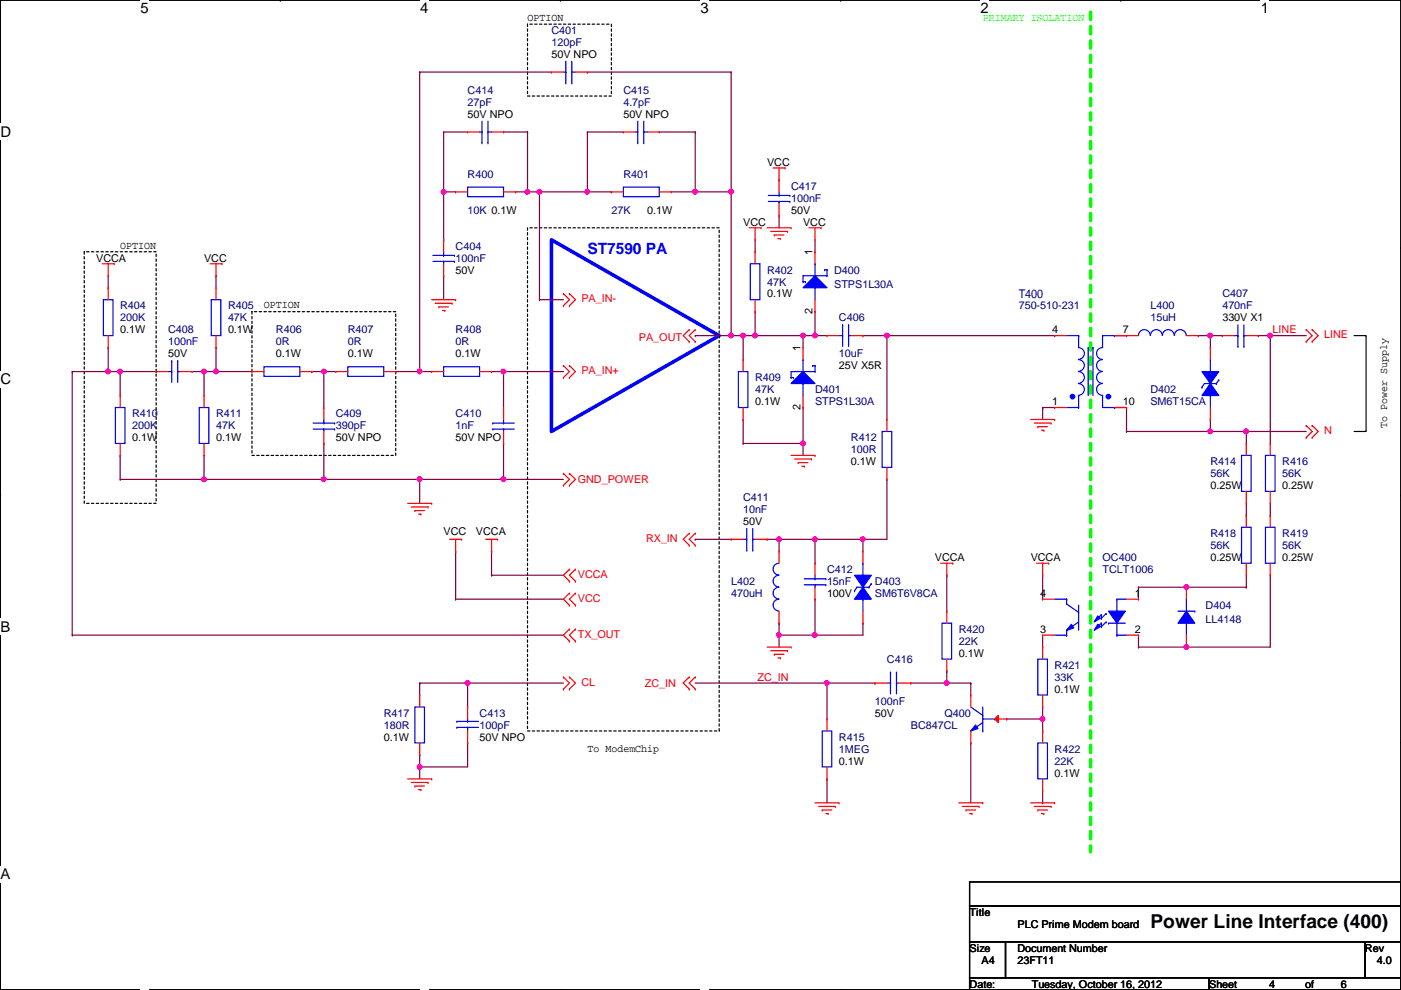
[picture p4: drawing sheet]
<svg xmlns="http://www.w3.org/2000/svg" width="297mm" height="210mm" viewBox="0 0 297 210" stroke-linecap="round" stroke-linejoin="round" font-family="sans-serif">
<path d="M.1 0h296.9v209.8h-296.9z" fill="none" stroke="#000" stroke-width=".25"/>
<g fill="#fff">
<path d="M29.8 0h1.7v3.5h-1.7z"/>
<path d="M29.8 209.8l1.7 .1z"/>
</g>
<path d="M59.4 0h.1M59.4 209.8h.1" fill="none" stroke="#000" stroke-width=".25"/>
<g fill="#fff">
<path d="M89.1 0h1.7v3.5h-1.7z"/>
<path d="M89.1 209.8l1.7 .1z"/>
</g>
<path d="M118.8 0h.1M118.8 209.8h.1" fill="none" stroke="#000" stroke-width=".25"/>
<g fill="#fff">
<path d="M148.5 0h1.7v3.5h-1.7z"/>
<path d="M148.5 209.8l1.7 .1z"/>
</g>
<path d="M178.2 0h.1M178.2 209.8h.1" fill="none" stroke="#000" stroke-width=".25"/>
<g fill="#fff">
<path d="M207.9 0h1.7v3.5h-1.7z"/>
<path d="M207.9 209.8l1.7 .1z"/>
</g>
<path d="M237.6 0h.1M237.6 209.8h.1" fill="none" stroke="#000" stroke-width=".25"/>
<g fill="#fff">
<path d="M267.3 0h1.7v3.5h-1.7z"/>
<path d="M267.3 209.8l1.7 .1z"/>
<path d="M.1 26.2h2.2v3.5h-2.2z"/>
<path d="M297 26.2l.1 3.5z"/>
<path d="M.1 78.7h2.2v3.5h-2.2z"/>
<path d="M297 78.7l.1 3.5z"/>
</g>
<path d="M.1 52.5h.1M297 52.5h.1" fill="none" stroke="#000" stroke-width=".25"/>
<g fill="#fff">
<path d="M.1 131.1h2.1v3.5h-2.1z"/>
<path d="M297 131.1l.1 3.5z"/>
</g>
<path d="M.1 104.9h.1M297 104.9h.1" fill="none" stroke="#000" stroke-width=".25"/>
<path d="M.1 104.9h.1M297 104.9h.1" fill="none" stroke="#000" stroke-width=".21"/>
<g fill="#fff">
<path d="M.1 183.6h2.1v3.5h-2.1z"/>
<path d="M297 183.6l.1 3.5z"/>
</g>
<path d="M287.1 71.2h2.5v20.3h-2.5M.1 157.4h.1M297 157.4h.1" fill="none" stroke="#000" stroke-width=".25"/>
<path d="M116.9 50.8l35.6 20.4-35.6 20.3z" fill="none" stroke="#00f" stroke-width=".76"/>
<path d="M111.8 5.1h17.8v15.3h-17.8zM17.9 53.4h15.2v53.3h-15.2zM111.8 48.3h40.7v106.7h-40.7zM53.4 66.1h30.5v30.5h-30.5z" fill="none" stroke="#000" stroke-width=".25" stroke-dasharray=".5 .5"/>
<path d="M231.2 2.6v177.8" fill="none" stroke="#0f0" stroke-width=".76" stroke-dasharray="1.5 1.5"/>
<circle cx="231.2" cy="180.4" r=".38" fill="#0f0" stroke-dasharray="1.5 1.5"/>
<path d="M106.8 78.8h.1M106.8 78.8h12.7M236.3 71.2h.1M236.3 71.2h2.5M238.8 91.5h.1M238.8 91.5h17.8M241.4 137.2h.1M241.4 137.2h10.1M269.3 122h.1M269.3 122v15.2" fill="none" stroke="#800040" stroke-width=".25"/>
<circle cx="106.7" cy="78.8" r=".49" fill="#f0f"/>
<circle cx="106.7" cy="78.8" r=".49" fill="none" stroke="#f0f" stroke-width=".25"/>
<path d="M269.3 71.2h.1M269.3 71.2v22.8" fill="none" stroke="#800040" stroke-width=".25"/>
<circle cx="269.3" cy="71.1" r=".49" fill="#f0f"/>
<circle cx="269.3" cy="71.1" r=".49" fill="none" stroke="#f0f" stroke-width=".25"/>
<path d="M221.1 86.4h.1M221.1 86.4h2.5M106.8 101.6h.1M106.8 101.6h12.7M188 101.6h.1M188 101.6v12.7" fill="none" stroke="#800040" stroke-width=".25"/>
<circle cx="106.7" cy="101.6" r=".49" fill="#f0f"/>
<circle cx="106.7" cy="101.6" r=".49" fill="none" stroke="#f0f" stroke-width=".25"/>
<path d="M89 162.6h.1M89 162.6v2.5" fill="none" stroke="#800040" stroke-width=".25"/>
<circle cx="89" cy="162.6" r=".49" fill="#f0f"/>
<circle cx="89" cy="162.6" r=".49" fill="none" stroke="#f0f" stroke-width=".25"/>
<path d="M256.6 71.2h.1M256.6 71.2h2.6" fill="none" stroke="#800040" stroke-width=".25"/>
<circle cx="256.6" cy="71.1" r=".49" fill="#f0f"/>
<circle cx="256.6" cy="71.1" r=".49" fill="none" stroke="#f0f" stroke-width=".25"/>
<path d="M114.4 40.7h10.1M124.5 40.7h.1" fill="none" stroke="#800040" stroke-width=".25"/>
<circle cx="124.5" cy="40.7" r=".49" fill="#f0f"/>
<circle cx="124.5" cy="40.7" r=".49" fill="none" stroke="#f0f" stroke-width=".25"/>
<path d="M94.1 40.7h.1M94.1 40.7h2.5M40.7 78.8h2.6M43.3 78.8h.1" fill="none" stroke="#800040" stroke-width=".25"/>
<circle cx="94" cy="40.7" r=".49" fill="#f0f"/>
<circle cx="94" cy="40.7" r=".49" fill="none" stroke="#f0f" stroke-width=".25"/>
<path d="M68.7 78.8h.1M68.7 78.8v7.6M162.6 114.3h.1M162.6 114.3h2.6" fill="none" stroke="#800040" stroke-width=".25"/>
<circle cx="68.6" cy="78.8" r=".49" fill="#f0f"/>
<circle cx="68.6" cy="78.8" r=".49" fill="none" stroke="#f0f" stroke-width=".25"/>
<path d="M89 15.3h.1M89 15.3h27.9M114.4 40.7h.1M114.4 40.7v22.8M106.8 78.8h.1M106.8 78.8v7.6" fill="none" stroke="#800040" stroke-width=".25"/>
<circle cx="114.4" cy="40.7" r=".49" fill="#f0f"/>
<circle cx="114.4" cy="40.7" r=".49" fill="none" stroke="#f0f" stroke-width=".25"/>
<g fill="none" stroke="#800040" stroke-width=".25">
<path d="M142.3 40.7h5.1M147.4 40.7h.1M89 78.8h.1M89 78.8h2.5M104.2 78.8h.1M104.2 78.8h2.6M114.4 63.5h.1M114.4 63.5h5.1M183 71.2h.1M183 71.2h5M266.8 71.2h.1M266.8 71.2h2.5"/>
<path d="M172.8 127h.1M172.8 127v7.7M89 144.8h.1M89 144.8v2.6"/>
</g>
<circle cx="172.8" cy="134.6" r=".49" fill="#f0f"/>
<circle cx="172.8" cy="134.6" r=".49" fill="none" stroke="#f0f" stroke-width=".25"/>
<path d="M124.5 15.3h.1M124.5 15.3h30.5M68.7 101.6h20.3M89 101.6h.1M172.8 114.3h.1M172.8 114.3v5.1M89 160.1h.1M89 160.1v2.5" fill="none" stroke="#800040" stroke-width=".25"/>
<circle cx="68.6" cy="101.6" r=".49" fill="#f0f"/>
<circle cx="68.6" cy="101.6" r=".49" fill="none" stroke="#f0f" stroke-width=".25"/>
<path d="M188 71.2h35.6M223.6 71.2h.1M165.2 132.1h.1M165.2 132.1v2.6M183 132.1h.1M183 132.1v2.6" fill="none" stroke="#800040" stroke-width=".25"/>
<circle cx="188" cy="71.1" r=".49" fill="#f0f"/>
<circle cx="188" cy="71.1" r=".49" fill="none" stroke="#f0f" stroke-width=".25"/>
<path d="M89 15.3h.1M89 15.3v63.5M254.1 71.2h.1M254.1 71.2h2.5M43.3 101.6h.1M43.3 101.6h25.4" fill="none" stroke="#800040" stroke-width=".25"/>
<circle cx="89" cy="78.8" r=".49" fill="#f0f"/>
<circle cx="89" cy="78.8" r=".49" fill="none" stroke="#f0f" stroke-width=".25"/>
<path d="M172.8 66.1h.1M172.8 66.1v5.1" fill="none" stroke="#800040" stroke-width=".25"/>
<circle cx="172.8" cy="71.1" r=".49" fill="#f0f"/>
<circle cx="172.8" cy="71.1" r=".49" fill="none" stroke="#f0f" stroke-width=".25"/>
<path d="M94.1 40.7h.1M94.1 40.7v10.1M83.9 78.8h.1M83.9 78.8h5.1M43.3 96.6h.1M43.3 96.6v5M157.6 94h.1M170.3 86.4h.1M170.3 86.4v7.6h-12.7M264.2 124.5h.1M264.2 122v2.5" fill="none" stroke="#800040" stroke-width=".25"/>
<circle cx="170.2" cy="94" r=".49" fill="#f0f"/>
<circle cx="170.2" cy="94" r=".49" fill="none" stroke="#f0f" stroke-width=".25"/>
<path d="M25.5 78.8h.1M25.5 78.8v5.1M170.3 71.2h.1M170.3 71.2v2.5M25.5 96.6h.1M25.5 96.6v5M147.4 144.8h27.9M175.3 144.8h.1" fill="none" stroke="#800040" stroke-width=".25"/>
<circle cx="175.3" cy="144.8" r=".49" fill="#f0f"/>
<circle cx="175.3" cy="144.8" r=".49" fill="none" stroke="#f0f" stroke-width=".25"/>
<path d="M109.3 40.7h2.5M111.8 40.7h.1M157.6 71.2h.1M157.6 71.2h2.5" fill="none" stroke="#800040" stroke-width=".25"/>
<circle cx="111.8" cy="40.7" r=".49" fill="#f0f"/>
<circle cx="111.8" cy="40.7" r=".49" fill="none" stroke="#f0f" stroke-width=".25"/>
<path d="M43.3 78.8h2.5M45.8 78.8h.1" fill="none" stroke="#800040" stroke-width=".25"/>
<circle cx="43.2" cy="78.8" r=".49" fill="#f0f"/>
<circle cx="43.2" cy="78.8" r=".49" fill="none" stroke="#f0f" stroke-width=".25"/>
<path d="M45.8 58.5h.1M45.8 58.5v2.5M22.9 78.8h2.6M25.5 78.8h.1M43.3 78.8h.1M43.3 78.8v5.1M45.8 73.7h.1M45.8 73.7v5.1M66.1 78.8h.1M66.1 78.8h2.6M106.8 94h.1M106.8 94v7.6" fill="none" stroke="#800040" stroke-width=".25"/>
<circle cx="45.8" cy="78.8" r=".49" fill="#f0f"/>
<circle cx="45.8" cy="78.8" r=".49" fill="none" stroke="#f0f" stroke-width=".25"/>
<path d="M157.6 71.2h.1M157.6 71.2v5M157.6 88.9h.1M157.6 88.9v5.1" fill="none" stroke="#800040" stroke-width=".25"/>
<circle cx="157.5" cy="71.1" r=".49" fill="#f0f"/>
<circle cx="157.5" cy="71.1" r=".49" fill="none" stroke="#f0f" stroke-width=".25"/>
<path d="M68.7 94h.1M68.7 94v7.6M25.5 101.6h.1M25.5 101.6h17.8" fill="none" stroke="#800040" stroke-width=".25"/>
<circle cx="43.2" cy="101.6" r=".49" fill="#f0f"/>
<circle cx="43.2" cy="101.6" r=".49" fill="none" stroke="#f0f" stroke-width=".25"/>
<path d="M165.2 114.3h.1M165.2 114.3h7.6" fill="none" stroke="#800040" stroke-width=".25"/>
<circle cx="165.2" cy="114.3" r=".49" fill="#f0f"/>
<circle cx="165.2" cy="114.3" r=".49" fill="none" stroke="#f0f" stroke-width=".25"/>
<path d="M22.9 73.7h.1M22.9 73.7v5.1" fill="none" stroke="#800040" stroke-width=".25"/>
<circle cx="22.9" cy="78.8" r=".49" fill="#f0f"/>
<circle cx="22.9" cy="78.8" r=".49" fill="none" stroke="#f0f" stroke-width=".25"/>
<g fill="none" stroke="#800040" stroke-width=".25">
<path d="M155 15.3h.1M155 15.3v25.4M94.1 58.5h.1M94.1 58.5v5M15.3 78.8h7.6M22.9 78.8h.1M155 71.2h.1M155 71.2h2.6M160.1 66.1h.1M160.1 66.1v5.1M172.8 71.2h.1M172.8 71.2h2.5"/>
<path d="M172.8 134.7h.1M172.8 134.7h10.2M89 144.8h.1M89 144.8h30.5M99.1 157.5h.1M99.1 144.8h.1M99.1 157.5v5.1h-10.1M89 162.6h.1"/>
</g>
<circle cx="99.1" cy="144.8" r=".49" fill="#f0f"/>
<circle cx="99.1" cy="144.8" r=".49" fill="none" stroke="#f0f" stroke-width=".25"/>
<path d="M172.8 114.3h.1M172.8 114.3h10.2M99.1 144.8h.1M99.1 144.8v5.1" fill="none" stroke="#800040" stroke-width=".25"/>
<circle cx="172.8" cy="114.3" r=".49" fill="#f0f"/>
<circle cx="172.8" cy="114.3" r=".49" fill="none" stroke="#f0f" stroke-width=".25"/>
<path d="M68.7 78.8h.1M68.7 78.8h2.5M147.4 71.2h.1M147.4 71.2h7.6M188 71.2h.1M188 71.2v17.7M221.1 86.4h.1M221.1 86.4v2.5M256.6 88.9h.1M256.6 88.9v2.6M147.4 114.3h.1M147.4 114.3h7.6" fill="none" stroke="#800040" stroke-width=".25"/>
<circle cx="155" cy="71.1" r=".49" fill="#f0f"/>
<circle cx="155" cy="71.1" r=".49" fill="none" stroke="#f0f" stroke-width=".25"/>
<path d="M89 101.6h.1M89 101.6v5.1" fill="none" stroke="#800040" stroke-width=".25"/>
<circle cx="89" cy="101.6" r=".49" fill="#f0f"/>
<circle cx="89" cy="101.6" r=".49" fill="none" stroke="#f0f" stroke-width=".25"/>
<path d="M155 40.7h.1M155 40.7v30.5M160.1 71.2h.1M160.1 71.2h10.2M89 101.6h.1M89 101.6h17.8" fill="none" stroke="#800040" stroke-width=".25"/>
<circle cx="170.2" cy="71.1" r=".49" fill="#f0f"/>
<circle cx="170.2" cy="71.1" r=".49" fill="none" stroke="#f0f" stroke-width=".25"/>
<circle cx="160.1" cy="71.1" r=".49" fill="#f0f"/>
<circle cx="160.1" cy="71.1" r=".49" fill="none" stroke="#f0f" stroke-width=".25"/>
<g fill="none" stroke="#800040" stroke-width=".25">
<path d="M15.3 78.8h.1M15.3 78.8v55.9M170.3 71.2h.1M170.3 71.2h2.5M256.6 71.2h.1M256.6 71.2v2.5M170.3 94h.1M170.3 94v2.6M256.6 91.5h.1M256.6 91.5h7.6M264.2 91.5h.1M264.2 91.5v2.5"/>
<path d="M96.6 116.9h.1M96.6 116.9v10.1M104.2 116.9h.1M104.2 116.9v5.1M165.2 114.3h.1M165.2 114.3v2.6M183 114.3h.1M183 114.3v2.6M15.3 134.7h.1M15.3 134.7h104.2M96.6 127h.1M96.6 127h22.9"/>
<path d="M104.2 122h.1M104.2 122h15.3M165.2 134.7h.1M165.2 134.7v2.5"/>
</g>
<circle cx="264.2" cy="91.5" r=".49" fill="#f0f"/>
<circle cx="264.2" cy="91.5" r=".49" fill="none" stroke="#f0f" stroke-width=".25"/>
<circle cx="256.6" cy="91.5" r=".49" fill="#f0f"/>
<circle cx="256.6" cy="91.5" r=".49" fill="none" stroke="#f0f" stroke-width=".25"/>
<path d="M25.5 78.8h7.6M33.1 78.8h.1M264.2 91.5h.1M264.2 91.5h12.7" fill="none" stroke="#800040" stroke-width=".25"/>
<circle cx="25.5" cy="78.8" r=".49" fill="#f0f"/>
<circle cx="25.5" cy="78.8" r=".49" fill="none" stroke="#f0f" stroke-width=".25"/>
<g fill="none" stroke="#800040" stroke-width=".25">
<path d="M22.9 58.5v2.5M22.9 61h.1M269.3 71.2h.1M269.3 71.2h7.6M236.3 86.4h.1M236.3 86.4h2.5M238.8 86.4h.1M238.8 86.4v5.1M221.1 122h.1M221.1 137.2h.1M221.1 122v5M221.1 134.7v2.5"/>
<path d="M241.4 124.5h.1M241.4 134.7h.1M241.4 124.5h10.1M241.4 134.7v2.5M251.5 137.2h.1M251.5 137.2h17.8"/>
</g>
<circle cx="251.5" cy="137.2" r=".49" fill="#f0f"/>
<circle cx="251.5" cy="137.2" r=".49" fill="none" stroke="#f0f" stroke-width=".25"/>
<path d="M205.8 157.5h.1M205.8 157.5v12.7M213.4 152.4h.1M213.4 152.4h7.7M221.1 152.4h.1M221.1 149.9v2.5M221.1 170.2h.1M221.1 167.7v2.5" fill="none" stroke="#800040" stroke-width=".25"/>
<circle cx="221" cy="152.4" r=".49" fill="#f0f"/>
<circle cx="221" cy="152.4" r=".49" fill="none" stroke="#f0f" stroke-width=".25"/>
<path d="M200.7 142.3h.1M200.7 142.3v2.5M221.1 155h.1M221.1 152.4v2.6" fill="none" stroke="#800040" stroke-width=".25"/>
<circle cx="200.7" cy="144.8" r=".49" fill="#f0f"/>
<circle cx="200.7" cy="144.8" r=".49" fill="none" stroke="#f0f" stroke-width=".25"/>
<g fill="none" stroke="#800040" stroke-width=".25">
<path d="M124.5 28h.1M124.5 28h7.7M124.5 28v12.7M139.8 28h7.6M147.4 28h.1M147.4 28v12.7M124.5 40.7h.1M124.5 40.7h5.1M129.6 40.7h.1M147.4 40.7h.1M147.4 40.7h7.6M155 40.7h.1"/>
<path d="M175.3 144.8h.1M175.3 144.8h10.2M175.3 144.8v7.6M185.5 144.8h.1M193.1 144.8h.1M193.1 144.8h7.6M205.8 144.8h.1M205.8 144.8v2.6M175.3 165.1h.1M175.3 165.1v5.1"/>
</g>
<circle cx="147.4" cy="40.7" r=".49" fill="#f0f"/>
<circle cx="147.4" cy="40.7" r=".49" fill="none" stroke="#f0f" stroke-width=".25"/>
<circle cx="155" cy="40.7" r=".49" fill="#f0f"/>
<circle cx="155" cy="40.7" r=".49" fill="none" stroke="#f0f" stroke-width=".25"/>
<g fill="none" stroke="#800040" stroke-width=".25">
<path d="M94.1 28h.1M94.1 28h5M94.1 28v12.7M106.8 28h5M111.8 28h.1M111.8 28v12.7M94.1 40.7h.1M111.8 40.7h.1M111.8 40.7h2.6M114.4 40.7h.1M45.8 78.8h7.6M53.4 78.8h.1"/>
<path d="M264.2 109.3h.1M264.2 106.7v2.6M269.3 109.3h.1M269.3 106.7v2.6M241.4 124.5h.1M241.4 124.5v2.5M251.5 124.5h.1M251.5 124.5h12.7"/>
</g>
<circle cx="251.5" cy="124.5" r=".49" fill="#f0f"/>
<circle cx="251.5" cy="124.5" r=".49" fill="none" stroke="#f0f" stroke-width=".25"/>
<path d="M165.2 134.7h.1M165.2 134.7h7.6" fill="none" stroke="#800040" stroke-width=".25"/>
<circle cx="165.2" cy="134.6" r=".49" fill="#f0f"/>
<circle cx="165.2" cy="134.6" r=".49" fill="none" stroke="#f0f" stroke-width=".25"/>
<path d="M183 114.3h.1M183 114.3h5" fill="none" stroke="#800040" stroke-width=".25"/>
<circle cx="182.9" cy="114.3" r=".49" fill="#f0f"/>
<circle cx="182.9" cy="114.3" r=".49" fill="none" stroke="#f0f" stroke-width=".25"/>
<path d="M160.1 53.4h.1M160.1 50.8v2.6M165.2 45.8h.1M165.2 45.8v2.5M172.8 53.4h.1M172.8 50.8v2.6M200.7 122h.1M200.7 122v7.6M200.7 144.8h5.1M205.8 144.8h.1" fill="none" stroke="#800040" stroke-width=".25"/>
<g fill="none" stroke="#f00" stroke-width=".25">
<path d="M163.9 35.6h2.6M165.2 38.1h.1M165.2 35.6v2.5M166.5 35.6h.1M21.7 55.9h2.5M22.9 58.5h.1M22.9 55.9v2.6M24.2 55.9h.1M44.5 55.9h2.6M45.8 58.5h.1M45.8 55.9v2.6M47.1 55.9h.1"/>
<path d="M158.8 48.3h2.6M160.1 50.8h.1M160.1 48.3v2.5M161.4 48.3h.1M162.6 48.3h5.1M163.4 49.1h3.6M164.2 49.8h.1M164.2 49.8h2M164.9 50.6h.5M165.4 50.6h.1M167 49.1h.1M167.7 48.3h.1"/>
<path d="M171.5 48.3h2.6M172.8 50.8h.1M172.8 48.3v2.5M174.1 48.3h.1M33.1 78.8h.1M33.1 78.8h2.5M38.2 78.8h2.5M40.7 78.8h.1M91.5 63.5h5.1M92.3 64.3h3.5M93 65.1h.1M93 65.1h2.1"/>
<path d="M93.8 65.8h.5M94.3 65.8h.1M95.8 64.3h.1M96.6 63.5h.1M119.5 64.8h.1M119.5 62.3h.1M119.5 77.5h.1M119.5 62.3l1.2 1.2-1.2 1.3M119.5 77.5l1.2 1.3-1.2 1.3M120.7 64.8h.1M120.7 62.3h.1M120.7 77.5h.1"/>
<path d="M120.7 62.3l1.3 1.2-1.3 1.3M120.7 77.5l1.3 1.3-1.3 1.3M146.1 69.9h.1M146.1 72.4h.1M146.1 69.9l-1.2 1.3 1.2 1.2M147.4 69.9h.1M147.4 72.4h.1M147.4 69.9l-1.3 1.3 1.3 1.2M276.9 72.4h.1M276.9 69.9h.1M276.9 69.9l1.3 1.3-1.3 1.2M278.2 72.4h.1"/>
<path d="M278.2 69.9h.1M278.2 69.9l1.3 1.3-1.3 1.2M119.5 80.1h.1M120.7 80.1h.1M167.7 96.6h5.1M168.5 97.3h3.5M169.2 98.1h.1M169.2 98.1h2.1M170 98.8h.5M170.5 98.8h.1M172 97.3h.1M172.8 96.6h.1"/>
<path d="M218.5 88.9h5.1M219.3 89.7h3.5M220 90.5h.1M220 90.5h2.1M220.8 91.2h.5M221.3 91.2h.1M222.8 89.7h.1M223.6 88.9h.1M269.3 94h.1M269.3 94v2.6M276.9 92.8h.1M276.9 90.2h.1"/>
<path d="M276.9 90.2l1.3 1.3-1.3 1.3M278.2 92.8h.1M278.2 90.2h.1M278.2 90.2l1.3 1.3-1.3 1.3M86.4 106.7h5.1M87.2 107.5h3.6M88 108.2h.1M88 108.2h2M88.7 109h.5M89.2 109h.1M90.8 107.5h.1M91.5 106.7h.1"/>
<path d="M95.3 114.3h2.6M96.6 116.9h.1M96.6 114.3v2.6M97.9 114.3h.1M103 114.3h2.5M104.2 116.9h.1M104.2 114.3v2.6M105.5 114.3h.1M119.5 100.4h.1M119.5 102.9h.1M119.5 100.4l1.2 1.2-1.2 1.3M120.7 100.4h.1"/>
<path d="M120.7 102.9h.1M120.7 100.4l1.3 1.2-1.3 1.3M146.1 113.1h.1M146.1 115.6h.1M146.1 113.1l-1.2 1.2 1.2 1.3M147.4 113.1h.1M147.4 115.6h.1M147.4 113.1l-1.3 1.2 1.3 1.3M199.5 119.4h2.5M200.7 119.4v2.6M202 119.4h.1M219.8 119.4h2.5"/>
<path d="M221.1 119.4v2.6M222.3 119.4h.1M269.3 106.7h.1M269.3 104.2v2.5M120.7 135.9h.1M120.7 133.4h.1M120.7 123.2h.1M120.7 120.7h.1M120.7 128.3h.1M120.7 125.8h.1M120.7 133.4l-1.2 1.3 1.2 1.2M120.7 120.7l-1.2 1.3 1.2 1.2"/>
<path d="M120.7 125.8l-1.2 1.2 1.2 1.3M122 133.4h.1M122 135.9h.1M122 120.7h.1M122 123.2h.1M122 125.8h.1M122 128.3h.1M122 133.4l-1.3 1.3 1.3 1.2M122 120.7l-1.3 1.3 1.3 1.2M122 125.8l-1.3 1.2 1.3 1.3M162.6 137.2h5.1M163.4 138h3.6"/>
<path d="M164.2 138.7h.1M164.2 138.7h2M164.9 139.5h.5M165.4 139.5h.1M167 138h.1M167.7 137.2h.1M200.7 122h.1M221.1 122h.1M89 147.4h.1M89 147.4v2.5M89 157.5v2.6M99.1 149.9h.1"/>
<path d="M99.1 157.5h.1M99.1 149.9v2.5M99.1 155v2.5M119.5 146.1h.1M119.5 143.6h.1M119.5 143.6l1.2 1.2-1.2 1.3M120.7 146.1h.1M120.7 143.6h.1M120.7 143.6l1.3 1.2-1.3 1.3M146.1 143.6h.1M146.1 146.1h.1M146.1 143.6l-1.2 1.2 1.2 1.3"/>
<path d="M147.4 143.6h.1M147.4 146.1h.1M147.4 143.6l-1.3 1.2 1.3 1.3M86.4 165.1h5.1M87.2 165.9h3.6M88 166.7h.1M88 166.7h2M88.7 167.4h.5M89 160.1h.1M89.2 167.4h.1M90.8 165.9h.1M91.5 165.1h.1"/>
<path d="M172.8 170.2h5.1M173.6 171h3.5M174.3 171.7h.1M174.3 171.7h2.1M175.1 172.5h.5M175.6 172.5h.1M177.1 171h.1M177.9 170.2h.1M203.3 170.2h5.1M204 171h3.6M204.8 171.7h.1M204.8 171.7h2"/>
<path d="M205.6 172.5h.5M206.1 172.5h.1M207.6 171h.1M208.4 170.2h.1M218.5 170.2h5.1M219.3 171h3.5M220 171.7h.1M220 171.7h2.1M220.8 172.5h.5M221.3 172.5h.1M222.8 171h.1M223.6 170.2h.1"/>
</g>
<path d="M205.6 187h91.4v5.1h-91.4zM205.6 192.1h91.4v7.6h-91.4zM205.6 199.7h7.6v7.6h-7.6zM213.2 199.7h76.2v7.6h-76.2zM289.4 199.7h7.6v7.6h-7.6zM205.6 207.3h50.8v2.5h-50.8zM256.4 207.3h40.6v2.5h-40.6z" fill="none" stroke="#000" stroke-width=".25"/>
<g fill="none" stroke="#00f" stroke-width=".25">
<path d="M35.6 78.8h.8M36.4 76.5h.1M36.4 78.8h.1M36.4 76.5v4.6M37.7 78.8h.1M37.7 76.5h.1M37.7 78.8h.5M37.7 76.5v4.6M268.3 96.6h2v7.6h-2zM88 149.9h2v7.6h-2zM96.9 154.2h.1M96.9 153h.1"/>
<path d="M96.9 154.2h4.5M96.9 153h4.5M99.1 153h.1M99.1 154.2h.1M99.1 152.4v.6M99.1 154.2v.8"/>
</g>
<path d="M170.3 78.8l2.5 2.5h-5.1z" fill="#00f"/>
<g fill="none" stroke="#00f" stroke-width=".25">
<path d="M162.9 41.4h4.6M162.9 42.7h4.6M165.2 42.7h.1M165.2 41.4h.1M165.2 40.7v.7M165.2 42.7v.5M167.5 41.4h.1M167.5 42.7h.1M170.3 78.8l2.5 2.5h-5.1zM170.3 76.2h.1M170.3 76.2v2.6M172.3 77.5h.1"/>
<path d="M172.3 77.5h.5M172.8 78.8h.1M172.8 77.5h.1M172.8 78.8h-5.1v1.3M172.8 77.5v1.3M167.7 80.1h.1M167.7 80.1h.5M168.2 80.1h.1M170.3 81.3h.1M170.3 81.3v2.6"/>
</g>
<path d="M165.2 38.1h.1M165.2 38.1v2.6M165.2 45.8h.1M165.2 43.2v2.6M170.3 73.7h.1M170.3 73.7v2.5M170.3 86.4h.1M170.3 83.9v2.5" fill="none" stroke="#f00" stroke-width=".25"/>
<path d="M235 129.6h3.6l-1.8 2.5z" fill="#00f"/>
<g fill="none" stroke="#00f" stroke-width=".25">
<path d="M223.6 127h2.5M223.6 134.7h2.5M226.1 133.6h.1M226.1 127h.1M226.1 134.7h.1M226.1 128.1l2.6 1.7M228.7 133.4h.1M228.7 129.8h.1M228.7 128.3v5.1M228.7 131.9l-2.6 1.7M233.5 132.9h.1M233.5 132.1h.1"/>
<path d="M233.5 131.1h.1M233.5 130.3h.1M233.5 130.3v.8M233.5 132.1v.8M233.5 132.1l-1 1M233.5 130.3l-1 1.1M234.5 131.9h.1M234.5 130.1h.1M234.5 131.9l-1 1M234.5 130.1l-1 1M235 129.6h3.6l-1.8 2.5zM235 132.1h.1"/>
<path d="M235 132.1h3.6M236.8 127h.1M236.8 129.6h.1M236.8 134.7h.1M236.8 127h2M236.8 127v2.6M236.8 132.1v2.6M236.8 134.7h2"/>
</g>
<path d="M232.7 132.4l.6 .5-1.3 .7z" fill="#00f"/>
<path d="M232.7 132.4l.6 .5-1.3 .7z" fill="none" stroke="#00f" stroke-width=".25"/>
<path d="M232.7 130.6l.6 .5-1.3 .8z" fill="#00f"/>
<path d="M232.7 130.6l.6 .5-1.3 .8z" fill="none" stroke="#00f" stroke-width=".25"/>
<path d="M227.2 132.4l.5 .7-1.6 .5z" fill="#00f"/>
<g fill="none" stroke="#00f" stroke-width=".25">
<path d="M226.1 71.2h2.6M228.7 71.2l-.1 2.5a1.27 1.27 0 0 1 1.3 1.3 1.27 1.27 0 0 1-1.3 1.2 1.25 1.25 0 0 1 1.3 1.3 1.25 1.25 0 0 1-1.3 1.2 1.27 1.27 0 0 1 1.3 1.3 1.27 1.27 0 0 1-1.3 1.3M228.7 71.2h.1M233.7 73.7a1.27 1.27 0 0 0-1.2 1.3 1.27 1.27 0 0 0 1.2 1.2 1.27 1.27 0 0 0-1.2 1.3 1.27 1.27 0 0 0 1.2 1.3 1.25 1.25 0 0 0-1.2 1.2 1.25 1.25 0 0 0 1.2 1.3M233.8 71.2h.1M233.8 71.2v2.5M233.8 71.2h2.5M236.3 71.2h.1M226.1 86.4h2.6M228.6 81.3a1.25 1.25 0 0 1 1.3 1.3 1.25 1.25 0 0 1-1.3 1.2M228.7 86.4h.1M228.7 83.9h.1"/>
<path d="M228.7 83.9v2.5M233.7 81.3a1.25 1.25 0 0 0-1.2 1.3 1.25 1.25 0 0 0 1.2 1.2M233.8 83.9h.1M233.8 83.9v2.5h2.5M236.3 86.4h.1M226.1 127h.1M226.1 134.7h.1M226.1 127v1.1M226.1 133.6v1.1M227.2 132.4l.5 .7-1.6 .5z"/>
</g>
<path d="M221.1 127h.1M221.1 134.7h.1M221.1 127h2.5M221.1 134.7h2.5M238.8 127h2.6M238.8 134.7h2.6M241.4 127h.1M241.4 134.7h.1" fill="none" stroke="#f00" stroke-width=".25"/>
<circle cx="227.4" cy="84.1" r=".49" fill="#00f"/>
<circle cx="227.4" cy="84.1" r=".49" fill="none" stroke="#00f" stroke-width=".25"/>
<circle cx="235" cy="84.1" r=".49" fill="#00f"/>
<g fill="none" stroke="#00f" stroke-width=".25">
<path d="M134.7 28h.5M135.2 28h.1M135.2 30.3h.1M135.2 25.7v4.6M136.5 30.3h.1M136.5 28h.1M136.5 28h.7M136.5 25.7v4.6M91.8 54.1h4.5M91.8 55.4h4.5M94.1 55.4h.1M94.1 54.1h.1"/>
<path d="M94.1 53.4v.7M94.1 55.4v.5M96.3 54.1h.1M96.3 55.4h.1M159.1 55.9h2v7.6h-2zM73.7 77.8h7.7v2h-7.7zM156.5 78.8h2.1v7.6h-2.1zM230.7 73.7h.1M230.7 73.7v10.2M231.7 73.7h.1M231.7 73.7v10.2M42.2 86.4h2.1v7.6h-2.1z"/>
<path d="M187 91.5h2.1v7.6h-2.1zM157.6 114.3h.7M158.3 116.6h.1M158.3 114.3h.1M158.3 112.1v4.5M159.6 114.3h.1M159.6 116.6h.1M159.6 114.3h.5M159.6 112.1v4.5M263.2 111.8h2.1v7.6h-2.1zM220 139.7h2.1v7.7h-2.1zM249.8 129.6h3.5"/>
<path d="M251.5 132.1h.1M251.5 127h.1M251.5 127v2.6M251.5 132.1v2.6M253.3 129.6h.1"/>
<circle cx="235" cy="84.1" r=".49"/>
</g>
<g fill="none" stroke="#f00" stroke-width=".25">
<path d="M132.2 28h.1M132.2 28h2.5M137.2 28h2.6M139.8 28h.1M94.1 58.5h.1M94.1 50.8h.1M94.1 50.8v2.6M94.1 55.9v2.6M160.1 53.4h.1M160.1 53.4v2.5M71.2 78.8h.1M71.2 78.8h2.5"/>
<path d="M81.4 78.8h2.5M83.9 78.8h.1M157.6 76.2h.1M157.6 76.2v2.6M160.1 66.1h.1M160.1 63.5v2.6M223.6 71.2h.1M223.6 71.2h2.5M236.3 71.2h2.5M238.8 71.2h.1M43.3 83.9h.1M43.3 96.6h.1"/>
<path d="M43.3 83.9v2.5M43.3 94v2.6M157.6 88.9h.1M157.6 86.4v2.5M188 88.9h.1M188 88.9v2.6M188 99.1v2.5M223.6 86.4h.1M223.6 86.4h2.5M236.3 86.4h2.5M238.8 86.4h.1M155 114.3h.1"/>
<path d="M155 114.3h2.6M160.1 114.3h2.5M162.6 114.3h.1M188 101.6h.1M264.2 109.3h.1M264.2 109.3v2.5M264.2 119.4v2.6M221.1 137.2h.1M221.1 137.2v2.5M264.2 122h.1M221.1 149.9h.1M221.1 147.4v2.5"/>
</g>
<path d="M251.5 129.6l1.8 2.5h-3.5z" fill-rule="evenodd" fill="#00f"/>
<g fill="none" stroke="#00f" stroke-width=".25">
<path d="M99.1 39.7h7.7v2h-7.7zM21.9 63.5h2.1v7.7h-2.1zM94.1 77.8h7.6v2h-7.6zM241.4 71.1a1.25 1.25 0 0 1 1.2-1.2 1.25 1.25 0 0 1 1.3 1.2M243.9 71.1a1.25 1.25 0 0 1 1.3-1.2 1.25 1.25 0 0 1 1.2 1.2M246.5 71.1a1.25 1.25 0 0 1 1.2-1.2 1.25 1.25 0 0 1 1.3 1.2M249 71.1a1.25 1.25 0 0 1 1.3-1.2 1.25 1.25 0 0 1 1.2 1.2M263.2 96.6h2.1v7.6h-2.1zM165.1 119.4a1.25 1.25 0 0 0-1.2 1.3 1.25 1.25 0 0 0 1.2 1.2M165.1 122a1.25 1.25 0 0 0-1.2 1.2 1.25 1.25 0 0 0 1.2 1.3M165.1 124.5a1.25 1.25 0 0 0-1.2 1.3 1.25 1.25 0 0 0 1.2 1.2M165.1 127a1.25 1.25 0 0 0-1.2 1.3 1.25 1.25 0 0 0 1.2 1.2"/>
<path d="M170.5 122.7h4.6M170.5 124h4.6M172.8 124h.1M172.8 122.7h.1M172.8 122v.7M172.8 124v.5M175.1 122.7h.1M175.1 124h.1M251.5 129.6l1.8 2.5h-3.5zM174.3 155h2.1v7.6h-2.1z"/>
</g>
<g fill="none" stroke="#f00" stroke-width=".25">
<path d="M96.6 40.7h.1M96.6 40.7h2.5M106.8 40.7h2.5M109.3 40.7h.1M22.9 61h.1M22.9 73.7h.1M22.9 61v2.5M22.9 71.2v2.5M91.5 78.8h.1M91.5 78.8h2.6M101.7 78.8h2.5M104.2 78.8h.1"/>
<path d="M238.8 71.2h.1M238.8 71.2h2.6M251.5 71.2h2.6M254.1 71.2h.1M264.2 94h.1M264.2 94v2.6M165.2 116.9h.1M165.2 116.9v2.5M172.8 119.4h.1M172.8 119.4v2.6M264.2 106.7h.1M264.2 104.2v2.5"/>
<path d="M165.2 132.1h.1M165.2 129.6v2.5M172.8 127h.1M172.8 124.5v2.5M251.5 137.2h.1M251.5 124.5h.1M251.5 124.5v2.5M251.5 134.7v2.5M175.3 152.4h.1M175.3 152.4v2.6M175.3 165.1h.1M175.3 162.6v2.5"/>
</g>
<path d="M206.8 153.7l.5 .8-1.5 .5z" fill="#00f"/>
<path d="M205.8 155h.1M205.8 149.9l2.6 1.8M206.8 153.7l.5 .8-1.5 .5zM208.4 151.7h.1M208.4 155h.1M208.4 153.2l-2.6 1.8M208.4 149.9v5.1M208.4 152.4h2.5M210.9 152.4h.1" fill="none" stroke="#00f" stroke-width=".25"/>
<path d="M205.8 157.5h.1M205.8 147.4h.1M205.8 147.4v2.5M205.8 155v2.5" fill="none" stroke="#f00" stroke-width=".25"/>
<path d="M210.9 152.4l.8-.7v1.5z" fill="#f00"/>
<g fill="none" stroke="#f00" stroke-width=".25">
<path d="M99.1 28h.1M99.1 28h2.6M104.2 28h2.6M106.8 28h.1M45.8 61h.1M45.8 73.7h.1M45.8 61v2.5M45.8 71.2v2.5M175.3 71.2h.1M175.3 71.2h2.6M180.4 71.2h2.6M183 71.2h.1"/>
<path d="M259.2 71.2h.1M259.2 71.2h2.5M264.2 71.2h2.6M266.8 71.2h.1M68.7 94h.1M68.7 86.4h.1M68.7 86.4v2.5M68.7 91.5v2.5M185.5 144.8h.1M185.5 144.8h2.5M190.6 144.8h2.5M193.1 144.8h.1"/>
<path d="M210.9 152.4l.8-.7v1.5zM210.9 152.4h2.5M213.4 152.4h.1M221.1 155h.1M221.1 155v2.5M221.1 167.7h.1M221.1 165.1v2.6"/>
</g>
<g fill="none" stroke="#00f" stroke-width=".25">
<path d="M101.7 28h.5M102.2 28h.1M102.2 30.3h.1M102.2 25.7v4.6M103.5 30.3h.1M103.5 28h.1M103.5 28h.7M103.5 25.7v4.6M44.8 63.5h2v7.7h-2zM177.9 71.2h.7M178.6 68.9h.1M178.6 71.2h.1"/>
<path d="M178.6 68.9v4.5M179.9 71.2h.1M179.9 68.9h.1M179.9 71.2h.5M179.9 68.9v4.5M261.7 71.2h.8M262.5 73.4h.1M262.5 71.2h.1M262.5 68.9v4.5M263.7 71.2h.1M263.7 73.4h.1M263.7 71.2h.5"/>
<path d="M263.7 68.9v4.5M66.4 89.7h4.5M66.4 91h4.5M68.7 91h.1M68.7 89.7h.1M68.7 88.9v.8M68.7 91v.5M70.9 89.7h.1M70.9 91h.1M183 119.4h.1M183 119.4v2.6M181.7 124.5h2.5"/>
<path d="M183 127h.1M183 127v2.6M184.2 124.5h.1M188 144.8h.8M188.8 142.5h.1M188.8 144.8h.1M188.8 142.5v4.6M190.1 144.8h.1M190.1 142.5h.1M190.1 144.8h.5M190.1 142.5v4.6M220 157.5h2.1v7.6h-2.1z"/>
</g>
<path d="M183 124.5l1.7 2.5h-3.5z" fill-rule="evenodd" fill="#00f"/>
<path d="M181.2 125.3h.1M181.7 124.5l-.5 .8M183 124.5l1.7 2.5h-3.5zM184.7 123.7h.1M184.7 123.7l-.5 .8" fill="none" stroke="#00f" stroke-width=".25"/>
<path d="M181.2 122h3.5l-1.7 2.5z" fill-rule="evenodd" fill="#00f"/>
<g fill="none" stroke="#00f" stroke-width=".25">
<path d="M119.5 15.3h.5M120 15.3h.1M120 17.6h.1M120 13v4.6M121.2 17.6h.1M121.2 15.3h.1M121.2 15.3h.8M121.2 13v4.6M132.2 39.7h7.6v2h-7.6zM104.5 89.7h.1M104.5 91h.1M104.5 89.7h4.5"/>
<path d="M104.5 91h4.5M106.8 91h.1M106.8 89.7h.1M106.8 88.9v.8M106.8 91v.5M268.3 111.8h2v7.6h-2zM181.2 122h3.5l-1.7 2.5z"/>
</g>
<g fill="none" stroke="#f00" stroke-width=".25">
<path d="M116.9 15.3h.1M116.9 15.3h2.6M122 15.3h2.5M124.5 15.3h.1M129.6 40.7h.1M129.6 40.7h2.6M139.8 40.7h2.5M142.3 40.7h.1M106.8 94h.1M106.8 86.4h.1M106.8 86.4v2.5M106.8 91.5v2.5"/>
<path d="M183 116.9h.1M183 116.9v2.5M269.3 109.3h.1M269.3 109.3v2.5M269.3 119.4v2.6M183 132.1h.1M183 129.6v2.5M269.3 122h.1"/>
</g>
<path d="M172.8 58.5l2.5 2.5h-5z" fill="#00f"/>
<g fill="none" stroke="#00f" stroke-width=".25">
<path d="M170.3 59.7h.1M170.3 59.7h.5M170.8 59.7h.1M172.8 58.5l2.5 2.5h-5zM172.8 55.9h.1M172.8 55.9v2.6M174.8 57.2h.1M174.8 57.2h.5M175.3 58.5h.1M175.3 57.2h.1M175.3 58.5h-5v1.2M175.3 57.2v1.3"/>
<path d="M56 77.8h7.6v2h-7.6zM172.8 61h.1M172.8 61v2.5M256.6 76.2h.1M256.6 76.2v2.6M24.5 86.4h2v7.6h-2zM255.4 81.3h2.5M256.6 83.9h.1M256.6 83.9v2.5M257.9 81.3h.1"/>
</g>
<path d="M172.8 53.4h.1M172.8 53.4v2.5M53.4 78.8h.1M53.4 78.8h2.6M63.6 78.8h2.5M66.1 78.8h.1M172.8 66.1h.1M172.8 63.5v2.6M25.5 83.9h.1M25.5 96.6h.1M25.5 83.9v2.5M25.5 94v2.6" fill="none" stroke="#f00" stroke-width=".25"/>
<path d="M256.6 81.3l1.8 2.6h-3.6z" fill-rule="evenodd" fill="#00f"/>
<path d="M254.8 82.1h.1M255.4 81.3l-.6 .8M256.6 81.3l1.8 2.6h-3.6zM258.4 80.6h.1M258.4 80.6l-.5 .7" fill="none" stroke="#00f" stroke-width=".25"/>
<path d="M254.8 78.8h3.6l-1.8 2.5z" fill-rule="evenodd" fill="#00f"/>
<path d="M254.8 78.8h3.6l-1.8 2.5zM199.7 132.1h2.1v7.6h-2.1z" fill="none" stroke="#00f" stroke-width=".25"/>
<path d="M256.6 73.7h.1M256.6 73.7v2.5M256.6 88.9h.1M256.6 86.4v2.5M200.7 129.6h.1M200.7 129.6v2.5M200.7 139.7v2.6M200.7 142.3h.1" fill="none" stroke="#f00" stroke-width=".25"/>
<circle cx="106.7" cy="78.8" r=".49" fill="#f0f"/>
<circle cx="106.7" cy="78.8" r=".49" fill="none" stroke="#f0f" stroke-width=".25"/>
<circle cx="269.3" cy="71.1" r=".49" fill="#f0f"/>
<circle cx="269.3" cy="71.1" r=".49" fill="none" stroke="#f0f" stroke-width=".25"/>
<circle cx="106.7" cy="101.6" r=".49" fill="#f0f"/>
<circle cx="106.7" cy="101.6" r=".49" fill="none" stroke="#f0f" stroke-width=".25"/>
<circle cx="89" cy="162.6" r=".49" fill="#f0f"/>
<circle cx="89" cy="162.6" r=".49" fill="none" stroke="#f0f" stroke-width=".25"/>
<circle cx="256.6" cy="71.1" r=".49" fill="#f0f"/>
<circle cx="256.6" cy="71.1" r=".49" fill="none" stroke="#f0f" stroke-width=".25"/>
<circle cx="124.5" cy="40.7" r=".49" fill="#f0f"/>
<circle cx="124.5" cy="40.7" r=".49" fill="none" stroke="#f0f" stroke-width=".25"/>
<circle cx="94" cy="40.7" r=".49" fill="#f0f"/>
<circle cx="94" cy="40.7" r=".49" fill="none" stroke="#f0f" stroke-width=".25"/>
<circle cx="68.6" cy="78.8" r=".49" fill="#f0f"/>
<circle cx="68.6" cy="78.8" r=".49" fill="none" stroke="#f0f" stroke-width=".25"/>
<circle cx="114.4" cy="40.7" r=".49" fill="#f0f"/>
<circle cx="114.4" cy="40.7" r=".49" fill="none" stroke="#f0f" stroke-width=".25"/>
<circle cx="172.8" cy="134.6" r=".49" fill="#f0f"/>
<circle cx="172.8" cy="134.6" r=".49" fill="none" stroke="#f0f" stroke-width=".25"/>
<circle cx="68.6" cy="101.6" r=".49" fill="#f0f"/>
<circle cx="68.6" cy="101.6" r=".49" fill="none" stroke="#f0f" stroke-width=".25"/>
<circle cx="188" cy="71.1" r=".49" fill="#f0f"/>
<circle cx="188" cy="71.1" r=".49" fill="none" stroke="#f0f" stroke-width=".25"/>
<circle cx="89" cy="78.8" r=".49" fill="#f0f"/>
<circle cx="89" cy="78.8" r=".49" fill="none" stroke="#f0f" stroke-width=".25"/>
<circle cx="172.8" cy="71.1" r=".49" fill="#f0f"/>
<circle cx="172.8" cy="71.1" r=".49" fill="none" stroke="#f0f" stroke-width=".25"/>
<circle cx="170.2" cy="94" r=".49" fill="#f0f"/>
<circle cx="170.2" cy="94" r=".49" fill="none" stroke="#f0f" stroke-width=".25"/>
<circle cx="175.3" cy="144.8" r=".49" fill="#f0f"/>
<circle cx="175.3" cy="144.8" r=".49" fill="none" stroke="#f0f" stroke-width=".25"/>
<circle cx="111.8" cy="40.7" r=".49" fill="#f0f"/>
<circle cx="111.8" cy="40.7" r=".49" fill="none" stroke="#f0f" stroke-width=".25"/>
<circle cx="43.2" cy="78.8" r=".49" fill="#f0f"/>
<circle cx="43.2" cy="78.8" r=".49" fill="none" stroke="#f0f" stroke-width=".25"/>
<circle cx="45.8" cy="78.8" r=".49" fill="#f0f"/>
<circle cx="45.8" cy="78.8" r=".49" fill="none" stroke="#f0f" stroke-width=".25"/>
<circle cx="157.5" cy="71.1" r=".49" fill="#f0f"/>
<circle cx="157.5" cy="71.1" r=".49" fill="none" stroke="#f0f" stroke-width=".25"/>
<circle cx="43.2" cy="101.6" r=".49" fill="#f0f"/>
<circle cx="43.2" cy="101.6" r=".49" fill="none" stroke="#f0f" stroke-width=".25"/>
<circle cx="165.2" cy="114.3" r=".49" fill="#f0f"/>
<circle cx="165.2" cy="114.3" r=".49" fill="none" stroke="#f0f" stroke-width=".25"/>
<circle cx="22.9" cy="78.8" r=".49" fill="#f0f"/>
<circle cx="22.9" cy="78.8" r=".49" fill="none" stroke="#f0f" stroke-width=".25"/>
<circle cx="99.1" cy="144.8" r=".49" fill="#f0f"/>
<circle cx="99.1" cy="144.8" r=".49" fill="none" stroke="#f0f" stroke-width=".25"/>
<circle cx="172.8" cy="114.3" r=".49" fill="#f0f"/>
<circle cx="172.8" cy="114.3" r=".49" fill="none" stroke="#f0f" stroke-width=".25"/>
<circle cx="155" cy="71.1" r=".49" fill="#f0f"/>
<circle cx="155" cy="71.1" r=".49" fill="none" stroke="#f0f" stroke-width=".25"/>
<circle cx="89" cy="101.6" r=".49" fill="#f0f"/>
<circle cx="89" cy="101.6" r=".49" fill="none" stroke="#f0f" stroke-width=".25"/>
<circle cx="170.2" cy="71.1" r=".49" fill="#f0f"/>
<circle cx="170.2" cy="71.1" r=".49" fill="none" stroke="#f0f" stroke-width=".25"/>
<circle cx="160.1" cy="71.1" r=".49" fill="#f0f"/>
<circle cx="160.1" cy="71.1" r=".49" fill="none" stroke="#f0f" stroke-width=".25"/>
<circle cx="264.2" cy="91.5" r=".49" fill="#f0f"/>
<circle cx="264.2" cy="91.5" r=".49" fill="none" stroke="#f0f" stroke-width=".25"/>
<circle cx="256.6" cy="91.5" r=".49" fill="#f0f"/>
<circle cx="256.6" cy="91.5" r=".49" fill="none" stroke="#f0f" stroke-width=".25"/>
<circle cx="25.5" cy="78.8" r=".49" fill="#f0f"/>
<circle cx="25.5" cy="78.8" r=".49" fill="none" stroke="#f0f" stroke-width=".25"/>
<circle cx="251.5" cy="137.2" r=".49" fill="#f0f"/>
<circle cx="251.5" cy="137.2" r=".49" fill="none" stroke="#f0f" stroke-width=".25"/>
<circle cx="221" cy="152.4" r=".49" fill="#f0f"/>
<circle cx="221" cy="152.4" r=".49" fill="none" stroke="#f0f" stroke-width=".25"/>
<circle cx="200.7" cy="144.8" r=".49" fill="#f0f"/>
<circle cx="200.7" cy="144.8" r=".49" fill="none" stroke="#f0f" stroke-width=".25"/>
<circle cx="147.4" cy="40.7" r=".49" fill="#f0f"/>
<circle cx="147.4" cy="40.7" r=".49" fill="none" stroke="#f0f" stroke-width=".25"/>
<circle cx="155" cy="40.7" r=".49" fill="#f0f"/>
<circle cx="155" cy="40.7" r=".49" fill="none" stroke="#f0f" stroke-width=".25"/>
<circle cx="251.5" cy="124.5" r=".49" fill="#f0f"/>
<circle cx="251.5" cy="124.5" r=".49" fill="none" stroke="#f0f" stroke-width=".25"/>
<circle cx="165.2" cy="134.6" r=".49" fill="#f0f"/>
<circle cx="165.2" cy="134.6" r=".49" fill="none" stroke="#f0f" stroke-width=".25"/>
<circle cx="182.9" cy="114.3" r=".49" fill="#f0f"/>
<circle cx="182.9" cy="114.3" r=".49" fill="none" stroke="#f0f" stroke-width=".25"/>
<text font-size="4.1" x="243.9" y="196.8">Power Line Interface (400)</text>
<text font-size="3.3" fill="#00f" x="124.5" y="53.9">ST7590 PA</text>
<g font-size="3.1">
<text x="29.8" y="2.8">5</text>
<text x="89.1" y="2.8">4</text>
<text x="148.5" y="2.8">3</text>
<text x="207.9" y="2.8">2</text>
<text x="267.3" y="2.8">1</text>
<text x=".1" y="29">D</text>
<text x=".1" y="81.5">C</text>
<text x=".1" y="133.9">B</text>
<text x=".1" y="186.4">A</text>
</g>
<text font-size="2.5" fill="#000080" x="216" y="63.3">T400</text>
<g font-size="2.3">
<text x="111.8" y="4.4">OPTION</text>
<text x="116.9" y="12.3">50V NPO</text>
<text x="99.1" y="25">50V NPO</text>
<text x="132.2" y="25">50V NPO</text>
<text x="162.6" y="35.1">VCC</text>
<text x="137.2" y="45.3">0.1W</text>
<text x="157.6" y="47.8">VCC</text>
<text x="167.7" y="45.3">50V</text>
<text x="170.3" y="47.8">VCC</text>
<text x="25.5" y="52.7">OPTION</text>
<text x="20.4" y="55.5">VCCA</text>
<text x="43.3" y="55.5">VCC</text>
<text x="96.6" y="58">50V</text>
<text x="172.3" y="54.1" transform="rotate(-90 172.3 54.1)">1</text>
<text x="56" y="65.4">OPTION</text>
<text x="162.6" y="63.1">0.1W</text>
<text x="25.5" y="70.7">0.1W</text>
<text x="48.3" y="70.7">0.1W</text>
<text x="172.3" y="66.6" transform="rotate(-90 172.3 66.6)">2</text>
<text x="223.1" y="70.6">4</text>
<text x="238.1" y="70.6">7</text>
<text x="259.2" y="68.2">330V X1</text>
<text x="35.6" y="75.8">50V</text>
<text x="58.5" y="75.8">0.1W</text>
<text x="73.7" y="75.8">0.1W</text>
<text x="96.6" y="75.8">0.1W</text>
<text x="169.7" y="74.5" transform="rotate(-90 169.7 74.5)">1</text>
<text x="177.9" y="78.3">25V X5R</text>
<text x="160.1" y="85.9">0.1W</text>
<text x="169.7" y="86.9" transform="rotate(-90 169.7 86.9)">2</text>
<text x="223.1" y="85.9">1</text>
<text x="238.1" y="85.9">10</text>
<text x="28" y="93.6">0.1W</text>
<text x="45.8" y="93.6">0.1W</text>
<text x="71.2" y="93.6">50V NPO</text>
<text x="96.6" y="93.6">50V NPO</text>
<text x="294.1" y="90.7" transform="rotate(-90 294.1 90.7)">To Power Supply</text>
<text x="180.4" y="98.6">0.1W</text>
<text x="256.6" y="103.7">0.25W</text>
<text x="271.9" y="103.7">0.25W</text>
<text x="94.1" y="113.4">VCC</text>
<text x="100.9" y="113.4">VCCA</text>
<text x="157.6" y="111.3">50V</text>
<text x="198.2" y="119">VCCA</text>
<text x="218.5" y="119">VCCA</text>
<text x="256.6" y="119">0.25W</text>
<text x="271.9" y="119">0.25W</text>
<text x="175.3" y="126.6">100V</text>
<text x="220.6" y="126.5">4</text>
<text x="240.6" y="126.5">1</text>
<text x="220.6" y="134.1">3</text>
<text x="240.6" y="134.1">2</text>
<text x="203.3" y="139.3">0.1W</text>
<text x="223.6" y="146.9">0.1W</text>
<text x="185.5" y="152">50V</text>
<text x="81.4" y="157.1">0.1W</text>
<text x="101.7" y="157.1">50V NPO</text>
<text x="124.5" y="159.4">To ModemChip</text>
<text x="177.9" y="162.1">0.1W</text>
<text x="223.6" y="164.7">0.1W</text>
<text x="205.6" y="194.1">Title</text>
<text x="215.7" y="196.7">PLC Prime Modem board</text>
<text x="205.6" y="201.8">Size</text>
<text x="215.7" y="201.8">Document Number</text>
<text x="289.4" y="201.8">Rev</text>
<text x="205.6" y="209.4">Date:</text>
<text x="208.1" y="204.3">A4</text>
<text x="215.7" y="204.3">23FT11</text>
<text x="218.8" y="209.4">Tuesday, October 16, 2012</text>
<text x="256.4" y="209.4">Sheet</text>
<text x="269.1" y="209.4">4</text>
<text x="276.7" y="209.4">of</text>
<text x="284.3" y="209.4">6</text>
<text x="291.9" y="204.3">4.0</text>
</g>
<text font-size="2.3" fill="#0f0" x="208.4" y="4.4">PRIMARY ISOLATION</text>
<g font-size="2.3" fill="#000080">
<text x="116.9" y="7.2">C401</text>
<text x="116.9" y="9.7">120pF</text>
<text x="99.1" y="19.9">C414</text>
<text x="99.1" y="22.4">27pF</text>
<text x="132.2" y="19.9">C415</text>
<text x="132.2" y="22.4">4.7pF</text>
<text x="99.1" y="37.7">R400</text>
<text x="132.2" y="37.7">R401</text>
<text x="167.7" y="40.2">C417</text>
<text x="99.1" y="45.3">10K 0.1W</text>
<text x="129.6" y="45.3">27K</text>
<text x="167.7" y="42.8">100nF</text>
<text x="96.6" y="52.9">C404</text>
<text x="96.6" y="55.5">100nF</text>
<text x="162.6" y="58">R402</text>
<text x="176.9" y="58">D400</text>
<text x="25.5" y="65.6">R404</text>
<text x="48.3" y="65.6">R405</text>
<text x="162.6" y="60.5">47K</text>
<text x="176.9" y="61">STPS1L30A</text>
<text x="216" y="65.6">750-510-231</text>
<text x="243.9" y="65.6">L400</text>
<text x="259.2" y="63.1">C407</text>
<text x="259.2" y="65.6">470nF</text>
<text x="25.5" y="68.2">200K</text>
<text x="35.6" y="70.7">C408</text>
<text x="48.3" y="68.2">47K</text>
<text x="58.5" y="70.7">R406</text>
<text x="73.7" y="70.7">R407</text>
<text x="96.6" y="70.7">R408</text>
<text x="177.9" y="68.2">C406</text>
<text x="243.9" y="68.2">15uH</text>
<text x="35.6" y="73.2">100nF</text>
<text x="58.5" y="73.2">0R</text>
<text x="73.7" y="73.2">0R</text>
<text x="96.6" y="73.2">0R</text>
<text x="177.9" y="75.8">10uF</text>
<text x="160.1" y="80.9">R409</text>
<text x="160.1" y="83.4">47K</text>
<text x="172.8" y="83.4">D401</text>
<text x="243.9" y="83.4">D402</text>
<text x="28" y="88.5">R410</text>
<text x="45.8" y="88.5">R411</text>
<text x="71.2" y="88.5">C409</text>
<text x="96.6" y="88.5">C410</text>
<text x="172.8" y="85.9">STPS1L30A</text>
<text x="243.9" y="85.9">SM6T15CA</text>
<text x="28" y="91">200K</text>
<text x="45.8" y="91">47K</text>
<text x="71.2" y="91">390pF</text>
<text x="96.6" y="91">1nF</text>
<text x="180.4" y="93.6">R412</text>
<text x="180.4" y="96.1">100R</text>
<text x="256.6" y="98.6">R414</text>
<text x="256.6" y="101.2">56K</text>
<text x="271.9" y="98.6">R416</text>
<text x="271.9" y="101.2">56K</text>
<text x="157.6" y="106.3">C411</text>
<text x="157.6" y="108.8">10nF</text>
<text x="256.6" y="113.9">R418</text>
<text x="271.9" y="113.9">R419</text>
<text x="233.8" y="119">OC400</text>
<text x="256.6" y="116.4">56K</text>
<text x="271.9" y="116.4">56K</text>
<text x="155" y="124">L402</text>
<text x="175.3" y="121.5">C412</text>
<text x="175.3" y="124">15nF</text>
<text x="185.5" y="124">D403</text>
<text x="233.8" y="121.5">TCLT1006</text>
<text x="155" y="126.6">470uH</text>
<text x="185.5" y="126.6">SM6T6V8CA</text>
<text x="255.6" y="129.1">D404</text>
<text x="203.3" y="134.2">R420</text>
<text x="203.3" y="136.7">22K</text>
<text x="255.6" y="132.2">LL4148</text>
<text x="188" y="140.5">C416</text>
<text x="223.6" y="141.8">R421</text>
<text x="185.5" y="149.4">100nF</text>
<text x="223.6" y="144.4">33K</text>
<text x="81.4" y="152">R417</text>
<text x="81.4" y="154.5">180R</text>
<text x="101.7" y="152">C413</text>
<text x="101.7" y="154.5">100pF</text>
<text x="193.1" y="154.5">BC847CL</text>
<text x="200.2" y="152">Q400</text>
<text x="177.9" y="157.1">R415</text>
<text x="177.9" y="159.6">1MEG</text>
<text x="223.6" y="159.6">R422</text>
<text x="223.6" y="162.1">22K</text>
</g>
<g font-size="2.3" fill="#f00">
<text x="123.3" y="64.1">PA_IN-</text>
<text x="269.8" y="70.7">LINE</text>
<text x="280.8" y="71.7">LINE</text>
<text x="135.5" y="72.2">PA_OUT</text>
<text x="123.3" y="79.3">PA_IN+</text>
<text x="280.8" y="92">N</text>
<text x="122.5" y="102.4">GND_POWER</text>
<text x="137" y="114.9">RX_IN</text>
<text x="122.5" y="122.5">VCCA</text>
<text x="122.5" y="127.6">VCC</text>
<text x="122.5" y="135.2">TX_OUT</text>
<text x="123.3" y="145.4">CL</text>
<text x="136.7" y="145.6">ZC_IN</text>
<text x="160.6" y="144.3">ZC_IN</text>
</g>
</svg>
